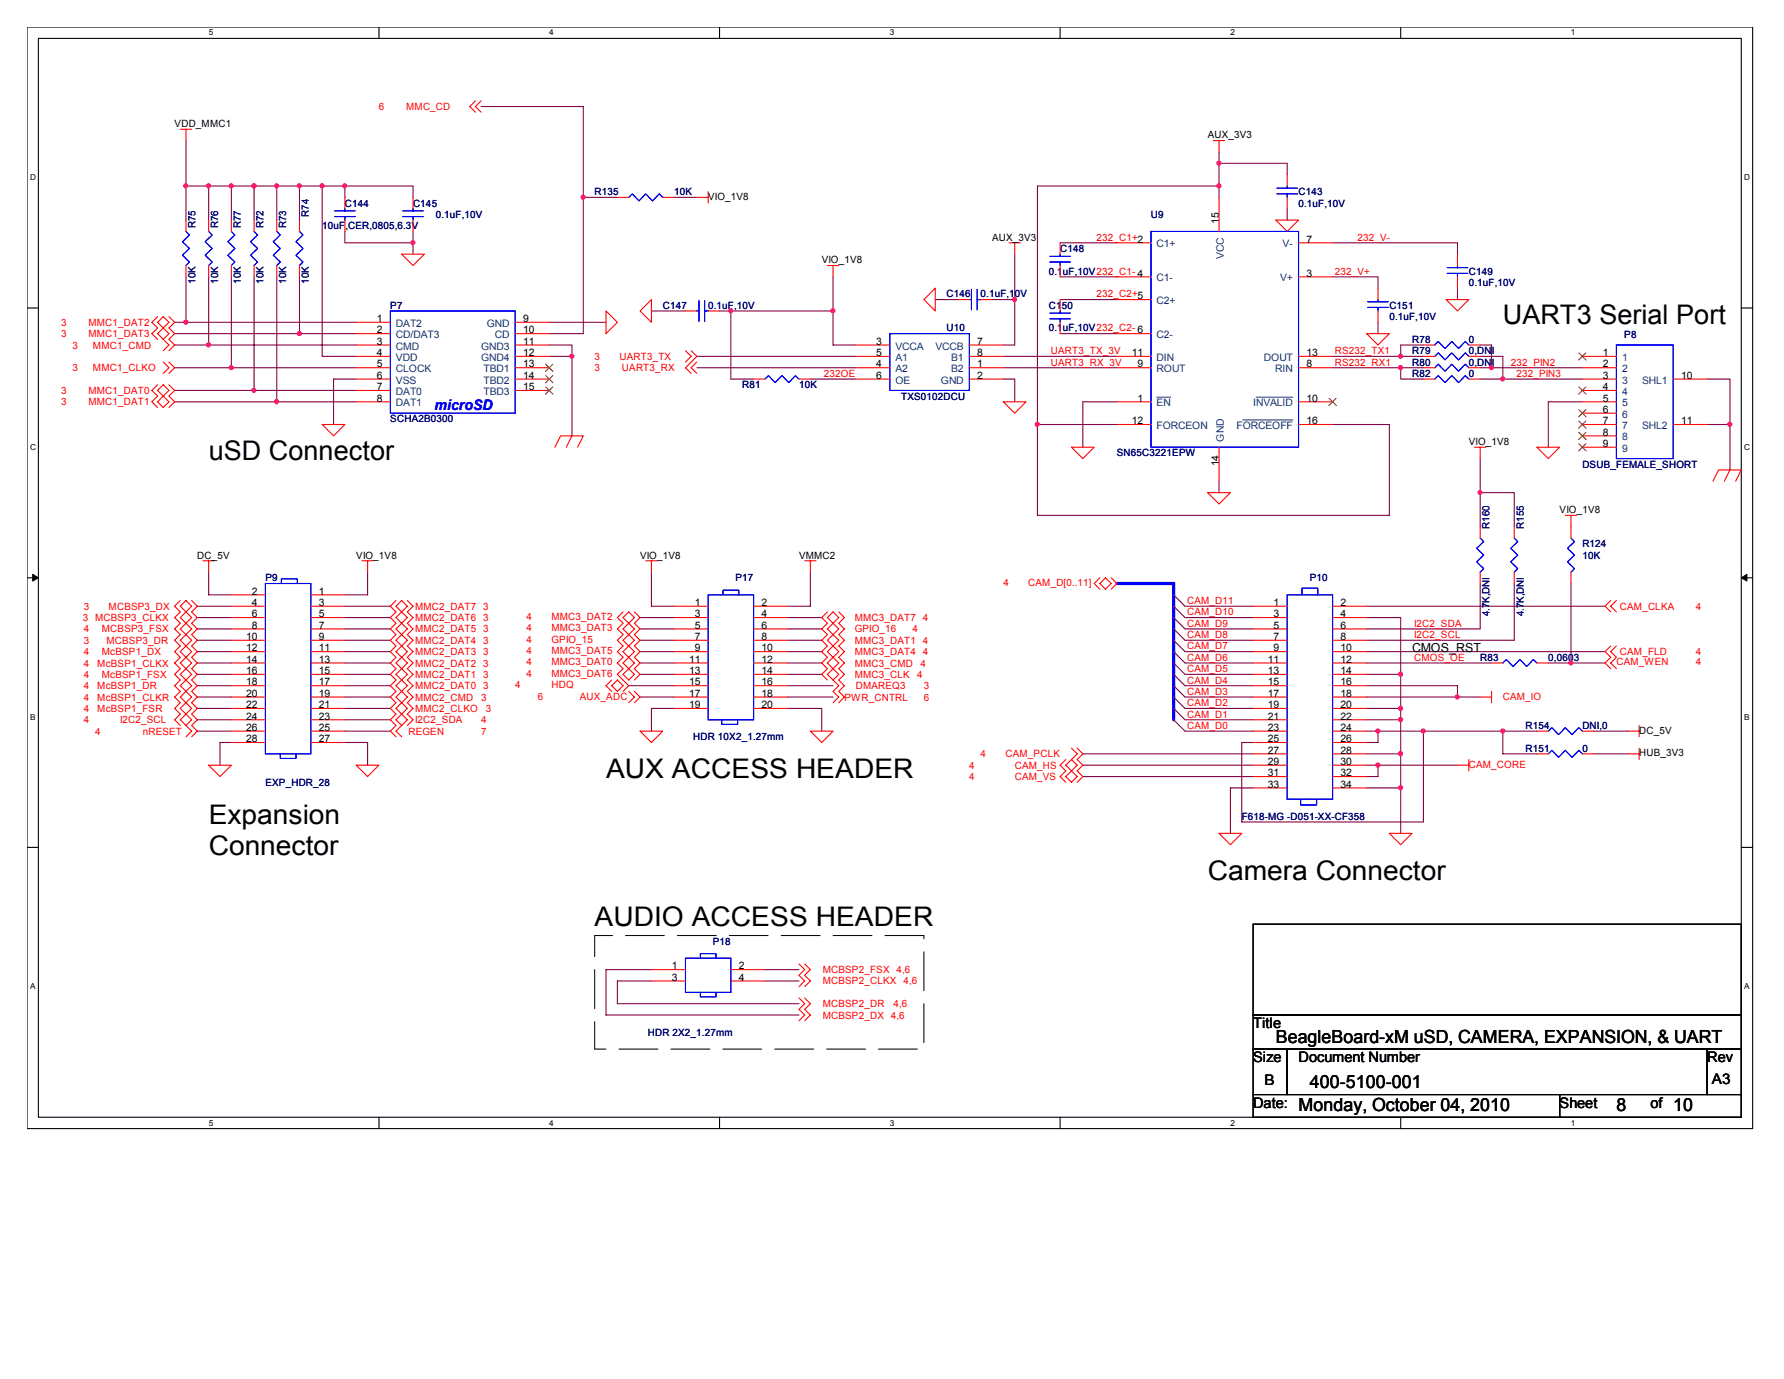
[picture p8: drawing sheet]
<svg xmlns="http://www.w3.org/2000/svg" width="279mm" height="216mm" viewBox="0 0 279 216" stroke-linecap="round" stroke-linejoin="round" font-family="sans-serif">
<path d="M4.2 4.2h270.3v172.5h-270.3zM6 6h266.7v168.9h-266.7z" fill="none" stroke="#000" stroke-width=".17"/>
<g fill="#fff">
<path d="M32.7 4.4h.7v1.4h-.7z"/>
<path d="M32.7 175.1h.7v1.4h-.7z"/>
</g>
<path d="M59.4 4.2v1.8M59.4 174.9v1.8" fill="none" stroke="#000" stroke-width=".17"/>
<g fill="#fff">
<path d="M86 4.4h.7v1.4h-.7z"/>
<path d="M86 175.1h.7v1.4h-.7z"/>
</g>
<path d="M112.7 4.2v1.8M112.7 174.9v1.8" fill="none" stroke="#000" stroke-width=".17"/>
<g fill="#fff">
<path d="M139.4 4.4h.6v1.4h-.6z"/>
<path d="M139.4 175.1h.6v1.4h-.6z"/>
</g>
<path d="M166 4.2v1.8M166 174.9v1.8" fill="none" stroke="#000" stroke-width=".17"/>
<g fill="#fff">
<path d="M192.7 4.4h.7v1.4h-.7z"/>
<path d="M192.7 175.1h.7v1.4h-.7z"/>
</g>
<path d="M219.4 4.2v1.8M219.4 174.9v1.8" fill="none" stroke="#000" stroke-width=".17"/>
<g fill="#fff">
<path d="M246 4.4h.7v1.4h-.7z"/>
<path d="M246 175.1h.7v1.4h-.7z"/>
<path d="M4.7 27.1h.9v1.4h-.9z"/>
<path d="M273.2 27.1h.9v1.4h-.9z"/>
<path d="M4.7 69.3h.9v1.4h-.9z"/>
<path d="M273.2 69.3h.9v1.4h-.9z"/>
</g>
<path d="M4.2 48.2h1.8M272.7 48.2h1.8" fill="none" stroke="#000" stroke-width=".17"/>
<g fill="#fff">
<path d="M4.7 111.5h.8v1.4h-.8z"/>
<path d="M273.2 111.5h.8v1.4h-.8z"/>
</g>
<path d="M4.2 90.5h1.8M272.7 90.5h1.8" fill="none" stroke="#000" stroke-width=".17"/>
<path d="M5.1 89.9l.9 .6-.9 .5zM272.7 90.5l.9-.6v1.1z" fill="#000" stroke="#000" stroke-width=".16"/>
<g fill="#fff">
<path d="M4.7 153.8h.8v1.4h-.8z"/>
<path d="M273.2 153.8h.8v1.4h-.8z"/>
</g>
<path d="M4.2 132.7h1.8M272.7 132.7h1.8M196.3 144.7h76.4v14.2h-76.4zM196.3 158.9h76.4v5.4h-76.4zM196.3 164.3h5.3v7.1h-5.3zM196.3 171.4h48v3.5h-48zM201.6 164.3h65.8v7.1h-65.8zM244.3 171.4h28.4v3.5h-28.4zM267.4 164.3h5.3v7.1h-5.3z" fill="none" stroke="#000" stroke-width=".17"/>
<g fill="none" stroke="#800040" stroke-width=".17">
<path d="M75.4 16.7h16v14.2h5.3M29.1 29.1h35.6v1.8M29.1 22v12.5M32.7 29.1v5.4M36.2 29.1v5.4M39.8 29.1v5.4M43.3 29.1v5.4M46.9 29.1v5.4M50.5 29.1v26.7h5.3M54 36.2v1.8h10.7M54 29.1v1.8M64.7 36.2v3.6"/>
<path d="M91.4 30.9v21.3h-5.4M105.6 30.9h3.5M158.9 39.8v14.2h-1.8M166 38h8.9M190.9 29.1h-28.4v51.6h55.1v-14.2h-8.9M190.9 25.6h10.7v1.7M190.9 23.8v7.1M201.6 32.7v1.8M208.7 38h19.6v1.8M27.3 54h28.5M27.3 50.5h28.5M27.3 57.6h28.5"/>
<path d="M27.3 52.2h28.5M29.1 43.3v7.2M32.7 43.3v10.7M36.2 43.3v14.3M39.8 43.3v17.8M43.3 43.3v19.6M46.9 43.3v8.9M55.8 59.4h-3.6v7.1M86 54h3.6v1.8M86 50.5h8.9M86 55.8h3.6M89.6 55.8v12.4"/>
<path d="M102 48.7h5.4M109.1 57.6h24.9M109.1 55.8h24.9M112.7 48.7h17.8M114.5 48.7v10.7h3.5M126.9 59.4h7.1M130.5 43.3v10.7h3.5M146.5 46.9h3.5M155.4 46.9h3.5M157.1 57.6h17.8M157.1 55.8h17.8M157.1 59.4h1.8v3.5"/>
<path d="M166 52.2h8.9M166 46.9h8.9M166 43.3h8.9M208.7 57.6h10.7v1.8h3.5M208.7 55.8h14.2M208.7 43.3h7.1v1.8M215.8 50.5v1.7M219.4 57.6h3.5M222.9 54h-3.5v1.8M228.3 45.1v1.8M231.8 54h1.8v3.6M231.8 57.6h16"/>
<path d="M231.8 55.8h3.6v3.6M231.8 59.4h16M267.4 59.4h3.5v7.1M27.3 61.1h28.5M27.3 62.9h28.5M162.5 66.5h12.4M174.9 62.9h-5.3v7.1M190.9 75.4v1.7M231.8 77.1h5.4v5.4M231.8 71.8v10.7M247.8 62.9h-5.3v7.1M267.4 66.5h3.5v7.1"/>
<path d="M30.9 96.7h5.3M30.9 94.9h5.3M30.9 98.5h5.3M32.7 89.6v3.5h3.5M54 96.7h7.1M54 94.9h7.1M54 98.5h7.1M57.6 89.6v3.5h-3.6M100.2 96.7h5.4M100.2 98.5h5.4M102 89.6v5.3h3.6M123.4 96.7h5.3"/>
<path d="M123.4 98.5h5.3M126.9 89.6v5.3h-3.5M183.8 93.1l1.8 1.8h10.7M183.8 94.9l1.8 1.8h10.7M183.8 96.7l1.8 1.8h10.7M183.8 98.5l1.8 1.7h10.7M214 96.7h5.4v33.8M214 94.9h37.4M231.8 91.4v7.1h-17.8M237.2 91.4v8.8h-23.2M246 91.4v12.4M30.9 110.9h5.3"/>
<path d="M30.9 112.7h5.3M30.9 100.2h5.3M30.9 102h5.3M30.9 103.8h5.3M30.9 105.6h5.3M30.9 107.4h5.3M30.9 114.5h5.3M30.9 109.1h5.3M36.2 116.2h-1.7v3.6M54 116.2h3.6v3.6M54 110.9h7.1M54 112.7h7.1"/>
<path d="M54 100.2h7.1M54 102h7.1M54 103.8h7.1M54 105.6h7.1M54 107.4h7.1M54 114.5h7.1M54 109.1h7.1M98.5 107.4h7.1M100.2 100.2h5.4M100.2 102h5.4M100.2 103.8h5.4M100.2 105.6h5.4"/>
<path d="M100.2 109.1h5.4M105.6 110.9h-3.6v3.6M123.4 110.9h5.3v3.6M123.4 100.2h5.3M123.4 102h5.3M123.4 103.8h5.3M123.4 105.6h5.3M123.4 107.4h7.1M123.4 109.1h7.1M169.6 118h26.7M169.6 119.8h26.7M183.8 100.2l1.8 1.8h10.7"/>
<path d="M183.8 102l1.8 1.8h10.7M183.8 103.8l1.8 1.8h10.7M183.8 105.6l1.8 1.8h10.7M183.8 107.4l1.8 1.7h10.7M183.8 109.1l1.8 1.8h10.7M183.8 110.9l1.8 1.8h10.7M183.8 112.7l1.8 1.8h10.7M214 107.4h14.3v1.7M214 110.9h5.4M214 112.7h5.4M214 102h37.4M214 103.8h19.6"/>
<path d="M214 105.6h5.4M214 114.5h26.7M214 109.1h17.8M214 118h5.4M214 119.8h14.3M215.8 114.5v1.7h-1.8M215.8 119.8v1.8h-1.8M222.9 114.5v14.2h-28.4v-12.5h1.8M235.4 114.5v3.5h5.3M242.5 103.8h8.9M249.6 114.5h5.3M249.6 118h5.3"/>
<path d="M169.6 121.6h26.7M196.3 123.4h-3.6v7.1M214 123.4h5.4M102 153.6h-5.3v3.5h28.4M102 151.8h-7.1v7.1h30.2M119.8 151.8h5.3M119.8 153.6h5.3"/>
</g>
<g fill="#f0f" stroke="#f0f" stroke-width=".17">
<circle cx="39.8" cy="61.1" r=".32"/>
<circle cx="43.3" cy="62.9" r=".32"/>
<circle cx="54" cy="29.1" r=".32"/>
<circle cx="50.4" cy="29.1" r=".32"/>
<circle cx="36.2" cy="57.5" r=".32"/>
<circle cx="32.7" cy="29.1" r=".32"/>
<circle cx="32.7" cy="54" r=".32"/>
<circle cx="29.1" cy="50.4" r=".32"/>
<circle cx="46.9" cy="52.2" r=".32"/>
<circle cx="190.9" cy="25.5" r=".32"/>
<circle cx="190.9" cy="29.1" r=".32"/>
<circle cx="39.8" cy="29.1" r=".32"/>
<circle cx="36.2" cy="29.1" r=".32"/>
<circle cx="46.9" cy="29.1" r=".32"/>
<circle cx="219.3" cy="57.5" r=".32"/>
<circle cx="130.4" cy="48.7" r=".32"/>
<circle cx="114.4" cy="48.7" r=".32"/>
<circle cx="158.9" cy="46.9" r=".32"/>
<circle cx="219.3" cy="55.8" r=".32"/>
<circle cx="162.5" cy="66.4" r=".32"/>
<circle cx="233.6" cy="57.5" r=".32"/>
<circle cx="235.3" cy="59.3" r=".32"/>
<circle cx="43.3" cy="29.1" r=".32"/>
<circle cx="29.1" cy="29.1" r=".32"/>
<circle cx="219.3" cy="110.9" r=".32"/>
<circle cx="219.3" cy="105.6" r=".32"/>
<circle cx="219.3" cy="123.3" r=".32"/>
<circle cx="219.3" cy="118" r=".32"/>
<circle cx="219.3" cy="112.7" r=".32"/>
<circle cx="222.9" cy="114.4" r=".32"/>
<circle cx="215.8" cy="114.4" r=".32"/>
<circle cx="215.8" cy="119.8" r=".32"/>
<circle cx="64.7" cy="38" r=".32"/>
<circle cx="270.9" cy="66.4" r=".32"/>
<circle cx="91.3" cy="30.9" r=".32"/>
<circle cx="89.6" cy="55.8" r=".32"/>
<circle cx="246" cy="103.8" r=".32"/>
<circle cx="228.2" cy="109.1" r=".32"/>
<circle cx="235.3" cy="114.4" r=".32"/>
<circle cx="231.8" cy="77.1" r=".32"/>
</g>
<path d="M174.9 91.4h8.9v21.3" fill="none" stroke="#00f" stroke-width=".51"/>
<g fill="none" stroke="#f00" stroke-width=".17">
<path d="M74.5 15.8l-.9 .9 .9 .9M75.4 15.8l-.9 .9 .9 .9M28.2 20.2h1.8M29.1 20.2v1.8M29.1 34.5v1.7M32.7 34.5v1.7M36.2 34.5v1.7M39.8 34.5v1.7M43.3 34.5v1.7M46.9 34.5v1.7M54 30.9v1.8M54 34.5v1.7"/>
<path d="M62.9 39.8h3.6l-1.8 1.8zM64.7 30.9v1.8M64.7 34.5v1.7M96.7 30.9h1.8M103.8 30.9h1.8M109.1 30.9h1.8M110.9 30v1.8M158 38h1.8M158.9 38v1.8M166 38v1.8M174.9 38h5.4M190 22h1.8"/>
<path d="M190.9 22v1.8M190.9 30.9v5.3M199.8 34.5h3.6l-1.8 1.7zM201.6 27.3v1.8M201.6 30.9v1.8M203.4 38h5.3M228.3 39.8v1.8M24.7 49.6l-.9 .9 .9 .8-.9 .9 .9 .9M25.6 56.7l.9 .9-.9 .9M25.6 53.1l.9 .9-.9 .9M25.6 49.6l.9 .9-.9 .8-.9-.8zM25.6 51.3l-.9 .9 .9 .9"/>
<path d="M25.6 51.3l.9 .9-.9 .9M26.5 56.7l.8 .9-.8 .9M26.5 49.6l.8 .9-.8 .8 .8 .9-.8 .9 .8 .9-.8 .9M29.1 41.6v1.7M32.7 41.6v1.7M36.2 41.6v1.7M39.8 41.6v1.7M43.3 41.6v1.7M46.9 41.6v1.7M55.8 59.4h5.3M55.8 55.8h5.3M55.8 54h5.3"/>
<path d="M55.8 57.6h5.3M55.8 52.2h5.3M55.8 50.5h5.3M80.7 59.4h5.3M80.7 55.8h5.3M80.7 54h5.3M80.7 57.6h5.3M80.7 52.2h5.3M80.7 50.5h5.3M94.9 48.7l1.8 1.8-1.8 1.7zM100.2 48.7l1.8-1.8v3.6zM107.4 54.9l.8 .9-.8 .9"/>
<path d="M107.4 48.7h1.7M108.2 54.9l.9 .9-1.7 1.8 .8 .9M109.1 56.7l-.9 .9 .9 .9M110.9 48.7h1.8M118 59.4h1.8M125.1 59.4h1.8M129.6 41.6h1.8M130.5 41.6v1.7M134 59.4h5.4M134 55.8h5.4M134 54h5.4M134 57.6h5.4"/>
<path d="M144.7 46.9l1.8-1.8v3.6zM150 46.9h1.8M151.8 59.4h5.3M151.8 55.8h5.3M151.8 54h5.3M151.8 57.6h5.3M153.6 46.9h1.8M166 41.6v1.7M166 46.9v1.8M166 50.5v1.7M174.9 55.8h5.4M174.9 57.6h5.4"/>
<path d="M174.9 43.3h5.4M174.9 46.9h5.4M174.9 52.2h5.4M203.4 55.8h5.3M203.4 57.6h5.3M203.4 43.3h5.3M214 52.2h3.6l-1.8 1.8zM215.8 45.1v1.8M215.8 48.7v1.8M222.9 59.4h1.8M222.9 55.8h1.8M222.9 54h1.8"/>
<path d="M222.9 57.6h1.8M226.5 46.9h3.5l-1.7 1.8zM228.3 43.3v1.8M230 59.4h1.8M230 55.8h1.8M230 54h1.8M230 57.6h1.8M247.8 59.4h5.4M247.8 55.8h5.4M247.8 57.6h5.4M262 59.4h5.4M24.7 60.2l-.9 .9 .9 .9-.9 .9 .9 .9"/>
<path d="M25.6 60.2l.9 .9-.9 .9-.9-.9zM25.6 62l.9 .9-.9 .9-.9-.9zM26.5 60.2l.8 .9-.8 .9 .8 .9-.8 .9M50.5 66.5h3.5l-1.8 1.7zM55.8 62.9h5.3M55.8 61.1h5.3M80.7 61.1h5.3M86.9 70l.9-1.8h3.6l-.9 1.8M89.6 68.2l-.9 1.8M157.1 62.9h3.6l-1.8 1.8zM167.8 70h3.6l-1.8 1.8zM174.9 62.9h5.4"/>
<path d="M174.9 66.5h5.4M189.1 77.1h3.6l-1.8 1.8zM190.9 70v5.4M203.4 62.9h5.3M203.4 66.5h5.3M230.9 70h1.8M231.8 70v1.8M240.7 70h3.6l-1.8 1.8zM247.8 70h5.4M247.8 62.9h5.4M247.8 66.5h5.4M247.8 61.1h5.4"/>
<path d="M247.8 64.7h5.4M247.8 68.2h5.4M262 66.5h5.4M268.3 75.4l.9-1.8h3.5l-.9 1.8M270.9 73.6l-.9 1.8M28.2 94l-.9 .9 .9 .9-.9 .9 .9 .9-.9 .9 .9 .9-.9 .8 .9 .9-.9 .9 .9 .9-.9 .9 .9 .9-.9 .9 .9 .9-.9 .9 .9 .8-.9 .9 .9 .9-.9 .9 .9 .9-.9 .9 .9 .9M28.2 94.9l.9-.9 .9 .9-.9 .9zM29.1 97.6l.9 .9-.9 .9M29.1 97.6l-.9 .9 .9 .9M29.1 99.4l.9 .8-.9 .9M29.1 99.4l-.9 .8 .9 .9M29.1 95.8l.9 .9-.9 .9"/>
<path d="M29.1 95.8l-.9 .9 .9 .9M30 94l.9 .9-.9 .9 .9 .9-.9 .9 .9 .9-.9 .9 .9 .8-.9 .9 .9 .9-.9 .9 .9 .9-.9 .9 .9 .9-.9 .9 .9 .9-.9 .8 .9 .9-.9 .9 .9 .9-.9 .9 .9 .9-.9 .9 .9 .9-.9 .9M31.8 87.8h1.8M32.7 87.8v1.8M36.2 94.9h5.4M36.2 96.7h5.4M36.2 98.5h5.4M36.2 93.1h5.4M48.7 94.9h5.3M48.7 96.7h5.3M48.7 98.5h5.3M48.7 93.1h5.3"/>
<path d="M56.7 87.8h1.8M57.6 87.8v1.8M62 94l-.9 .9 .9 .9-.9 .9 .9 .9-.9 .9 .9 .9-.9 .8 .9 .9-.9 .9 .9 .9-.9 .9 .9 .9-.9 .9 .9 .9-.9 .9 .9 .8-.9 .9 .9 .9-.9 .9 .9 .9-.9 .9 .9 .9-.9 .9 .9 .9M62 94.9l.9-.9 .9 .9-.9 .9zM62.9 95.8l-.9 .9 .9 .9M62.9 95.8l.9 .9-.9 .9M62.9 97.6l-.9 .9 .9 .9M62.9 97.6l.9 .9-.9 .9M62.9 99.4l-.9 .8 .9 .9M62.9 99.4l.9 .8-.9 .9M63.8 94l.9 .9-.9 .9 .9 .9-.9 .9 .9 .9-.9 .9 .9 .8-.9 .9 .9 .9-.9 .9 .9 .9-.9 .9 .9 .9-.9 .9 .9 .9-.9 .8 .9 .9-.9 .9 .9 .9-.9 .9 .9 .9-.9 .9M97.6 95.8l-.9 .9 .9 .9-.9 .9 .9 .9-.9 .8 .9 .9-.9 .9 .9 .9-.9 .9 .9 .9-.9 .9 1.8 1.8-.9 .8"/>
<path d="M98.5 95.8l.9 .9-.9 .9-.9-.9zM98.5 97.6l.9 .9-.9 .9M98.5 97.6l-.9 .9 .9 .9M98.5 99.4l.9 .8-.9 .9M98.5 99.4l-.9 .8 .9 .9M99.4 95.8l.8 .9-.8 .9 .8 .9-.8 .9 .8 .8-.8 .9 .8 .9-.8 .9 .8 .9-.8 .9 .8 .9-.8 .9M101.1 87.8h1.8M102 87.8v1.8M105.6 94.9h5.3M105.6 96.7h5.3M105.6 98.5h5.3M118 94.9h5.4"/>
<path d="M118 96.7h5.4M118 98.5h5.4M126 87.8h1.8M126.9 87.8v1.8M129.6 95.8l-.9 .9 .9 .9-.9 .9 .9 .9-.9 .8 .9 .9-.9 .9 .9 .9-.9 .9 .9 .9-.9 .9 .9 .9M130.5 95.8l.9 .9-.9 .9-.9-.9zM130.5 97.6l-.9 .9 .9 .9M130.5 97.6l.9 .9-.9 .9M130.5 99.4l-.9 .8 .9 .9M130.5 99.4l.9 .8-.9 .9M131.4 95.8l.8 .9-.8 .9 .8 .9-.8 .9 .8 .8-.8 .9 .8 .9-.8 .9 .8 .9-.8 .9 .8 .9-.8 .9 .8 .9-.8 .8 .8 .9-.8 .9M172.3 91.4l.8-.9 .9 .9-.9 .8z"/>
<path d="M172.3 90.5l-.9 .9 .9 .8M174 90.5l.9 .9-.9 .8M196.3 94.9h5.3M196.3 96.7h5.3M196.3 98.5h5.3M208.7 94.9h5.3M208.7 96.7h5.3M208.7 98.5h5.3M231.8 82.5v1.7M231.8 89.6v1.8M237.2 82.5v1.7M237.2 89.6v1.8"/>
<path d="M245.2 80.7h1.7M246 80.7v3.5M246 89.6v1.8M252.3 94l-.9 .9 .9 .9M253.2 94l-.9 .9 .9 .9M29.1 110l.9 .9-.9 .9M29.1 110l-.9 .9 .9 .9M29.1 113.6l.9 .9-.9 .9M29.1 102.9l.9 .9-.9 .9M29.1 102.9l-.9 .9 .9 .9M29.1 101.1l.9 .9-.9 .9M29.1 101.1l-.9 .9 .9 .9"/>
<path d="M29.1 104.7l.9 .9-.9 .9M29.1 104.7l-.9 .9 .9 .9M29.1 108.2l.9 .9-.9 .9M29.1 108.2l-.9 .9 .9 .9M29.1 106.5l.9 .9-.9 .8M29.1 106.5l-.9 .9 .9 .8M29.1 111.8l.9 .9-.9 .9M29.1 111.8l-.9 .9 .9 .9M32.7 119.8h3.5l-1.7 1.8zM36.2 109.1h5.4M36.2 114.5h5.4M36.2 100.2h5.4"/>
<path d="M36.2 102h5.4M36.2 103.8h5.4M36.2 105.6h5.4M36.2 107.4h5.4M36.2 110.9h5.4M36.2 112.7h5.4M36.2 116.2h5.4M48.7 109.1h5.3M48.7 114.5h5.3M48.7 100.2h5.3M48.7 102h5.3M48.7 103.8h5.3"/>
<path d="M48.7 105.6h5.3M48.7 107.4h5.3M48.7 110.9h5.3M48.7 112.7h5.3M48.7 116.2h5.3M55.8 119.8h3.6l-1.8 1.8zM62.9 108.2l-.9 .9 .9 .9M62.9 108.2l.9 .9-.9 .9M62.9 106.5l-.9 .9 .9 .8M62.9 106.5l.9 .9-.9 .8M62.9 110l-.9 .9 .9 .9M62.9 110l.9 .9-.9 .9"/>
<path d="M62.9 104.7l-.9 .9 .9 .9M62.9 104.7l.9 .9-.9 .9M62.9 102.9l-.9 .9 .9 .9M62.9 102.9l.9 .9-.9 .9M62.9 101.1l-.9 .9 .9 .9M62.9 101.1l.9 .9-.9 .9M62.9 111.8l-.9 .9 .9 .9M62.9 111.8l.9 .9-.9 .9M62.9 113.6l-.9 .9 .9 .9M95.8 107.4l.9-.9 .9 .9-.9 .8zM95.8 106.5l-.9 .9 .9 .8M97.6 105.6l.9-.9 .9 .9-.9 .9z"/>
<path d="M98.5 101.1l.9 .9-.9 .9M98.5 101.1l-.9 .9 .9 .9M98.5 102.9l.9 .9-.9 .9M98.5 102.9l-.9 .9 .9 .9M98.5 108.2l.9 .9-.9 .9M99.4 108.2l.8 .9-.8 .9M100.2 114.5h3.6l-1.8 1.7zM105.6 109.1h5.3M105.6 100.2h5.3M105.6 102h5.3M105.6 103.8h5.3M105.6 105.6h5.3"/>
<path d="M105.6 107.4h5.3M105.6 110.9h5.3M118 109.1h5.4M118 100.2h5.4M118 102h5.4M118 103.8h5.4M118 105.6h5.4M118 107.4h5.4M118 110.9h5.4M126.9 114.5h3.6l-1.8 1.7zM130.5 101.1l-.9 .9 .9 .9M130.5 101.1l.9 .9-.9 .9"/>
<path d="M130.5 102.9l-.9 .9 .9 .9M130.5 102.9l.9 .9-.9 .9M130.5 104.7l-.9 .9 .9 .9M130.5 104.7l.9 .9-.9 .9M130.5 106.5l.9 .9-.9 .8 .9 .9-.9 .9M166.9 118.9l-.9 .9 .9 .9-.9 .9 .9 .9M167.8 117.1l.9 .9-.9 .9M167.8 118.9l-.9 .9 .9 .9M167.8 118.9l.9 .9-.9 .9M168.7 117.1l.9 .9-.9 .9 .9 .9-.9 .9 .9 .9-.9 .9M196.3 109.1h5.3M196.3 119.8h5.3"/>
<path d="M196.3 114.5h5.3M196.3 118h5.3M196.3 100.2h5.3M196.3 102h5.3M196.3 103.8h5.3M196.3 105.6h5.3M196.3 107.4h5.3M196.3 110.9h5.3M196.3 112.7h5.3M196.3 116.2h5.3M208.7 109.1h5.3M208.7 119.8h5.3"/>
<path d="M208.7 114.5h5.3M208.7 118h5.3M208.7 100.2h5.3M208.7 102h5.3M208.7 103.8h5.3M208.7 105.6h5.3M208.7 107.4h5.3M208.7 110.9h5.3M208.7 112.7h5.3M208.7 116.2h5.3M228.3 119.8h1.7M230 118.9v1.8"/>
<path d="M231.8 109.1h1.8M233.6 108.2v1.8M233.6 103.8h1.8M240.7 114.5h1.8M240.7 118h1.8M240.7 103.8h1.8M247.8 114.5h1.8M247.8 118h1.8M252.3 101.1l-.9 .9 .9 .9-.9 .9 .9 .9M253.2 101.1l-.9 .9 .9 .9-.9 .9 .9 .9M254.9 114.5h1.8M254.9 118h1.8"/>
<path d="M256.7 113.6v1.8M256.7 117.1v1.8M167.8 120.7l.9 .9-.9 .9-.9-.9zM190.9 130.5h3.6l-1.8 1.7zM196.3 121.6h5.3M196.3 123.4h5.3M208.7 121.6h5.3M208.7 123.4h5.3M217.6 130.5h3.5l-1.7 1.7zM102 151.8h5.4M102 153.6h5.4M114.5 151.8h5.3"/>
<path d="M114.5 153.6h5.3M125.1 150.9l.9 .9-.9 .9 .9 .9-.9 .9M125.1 156.3l.9 .8-.9 .9 .9 .9-.9 .9M126 150.9l.9 .9-.9 .9 .9 .9-.9 .9M126 156.3l.9 .8-.9 .9 .9 .9-.9 .9"/>
</g>
<path d="M93.1 146.5h51.6v17.8h-51.6z" fill="none" stroke="#000" stroke-width=".16" stroke-dasharray="6.1 2"/>
<g fill="none" stroke="#00f" stroke-width=".17">
<path d="M29.1 36.2l.6 .6-1.1 1 1.1 1.1-1.1 1.1 1.1 1-.6 .6M32.7 36.2l.5 .6-1.1 1 1.1 1.1-1.1 1.1 1.1 1-.5 .6M36.2 36.2l.6 .6-1.1 1 1.1 1.1-1.1 1.1 1.1 1-.6 .6M39.8 36.2l.5 .6-1.1 1 1.1 1.1-1.1 1.1 1.1 1-.5 .6M43.3 36.2l.6 .6-1.1 1 1.1 1.1-1.1 1.1 1.1 1-.6 .6M46.9 36.2l.6 .6-1.1 1 1.1 1.1-1.1 1.1 1.1 1-.6 .6M52.4 33.9h3.2M52.4 33h3.2M54 32.7v.3M54 33.9v.6M63.1 33.9h3.2M63.1 33h3.2"/>
<path d="M64.7 32.7v.3M64.7 33.9v.6M98.5 30.9l.5-.5 1.1 1.1 1-1.1 1.1 1.1 1.1-1.1 .5 .5M166 39.8v.3M180.3 36.2h23.1v33.8h-23.1zM200 30.4h3.2M200 29.5h3.2M201.6 29.1v.4M201.6 30.4v.5M61.1 48.7h19.6v16h-19.6zM109.1 48.7h.4M109.5 47.1v3.2"/>
<path d="M110.4 48.7h.5M110.4 47.1v3.2M119.8 59.4l.6-.6 1 1.1 1.1-1.1 1 1.1 1.1-1.1 .5 .6M139.4 52.2h12.4v8.9h-12.4zM151.8 46.9h.3M152.1 45.3v3.2M153 46.9h.6M153 45.3v3.2M164.4 41h3.2M164.4 40.1h3.2M164.4 49.9h3.2M164.4 49h3.2"/>
<path d="M166 41v.6M166 48.7v.3M166 49.9v.6M214.2 48.1h3.2M214.2 47.2h3.2M215.8 46.9v.3M215.8 48.1v.6M224.7 59.4l.6-.6 1 1.1 1.1-1.1 1 1.1 1.1-1.1 .5 .6M224.7 57.6l.6-.6 1 1.1 1.1-1.1 1 1.1 1.1-1.1 .5 .6M224.7 55.8l.6-.6 1 1.1 1.1-1.1 1 1.1 1.1-1.1 .5 .6M224.7 54l.6-.5 1 1.1 1.1-1.1 1 1.1 1.1-1.1 .5 .5M226.7 42.8h3.2"/>
<path d="M226.7 41.9h3.2M228.3 41.6v.3M228.3 42.8v.5M253.2 54h8.8v17.8h-8.8zM41.6 91.4h7.1v26.6h-7.1zM44.1 91.4v-.8h2.5v.8M110.9 93.1h7.1v19.6h-7.1zM113.2 93.1v-.7h2.5v.7M201.6 93.1h7.1v32h-7.1zM203.9 93.1v-1h2.5v1M231.8 84.2l.6 .6-1.1 1.1 1.1 1-1.1 1.1 1.1 1-.6 .6M237.2 84.2l.5 .6-1.1 1.1 1.1 1-1.1 1.1 1.1 1-.5 .6"/>
<path d="M246 84.2l.6 .6-1.1 1.1 1.1 1-1.1 1.1 1.1 1-.6 .6M43.9 118v.7h2.5v-.7M113 112.7v.7h2.5v-.7M235.4 103.8l.5-.5 1.1 1.1 1-1.1 1.1 1.1 1.1-1.1 .5 .5M242.5 114.5l.5-.6 1.1 1.1 1.1-1.1 1 1.1 1.1-1.1 .5 .6M242.5 118l.5-.5 1.1 1.1 1.1-1.1 1 1.1 1.1-1.1 .5 .5M203.7 125.1v.9h2.5v-.9M107.4 150h7.1v5.4h-7.1zM109.7 150v-.7h2.4v.7M109.7 155.4v.7h2.4v-.7"/>
</g>
<path d="M181.1 62.2h2.2M194.6 65.7h7.9M196.7 62.2h5.8" fill="none" stroke="#004080" stroke-width=".16"/>
<g fill="none" stroke="#804000" stroke-width=".16">
<path d="M85.5 57l1.1 1.2M85.5 58.8l1.1 1.1M86.6 57l-1.2 1.2M86.6 58.8l-1.2 1.1M247.3 55.2l1.1 1.2M248.4 55.2l-1.2 1.2M85.5 60.6l1.1 1.1M86.6 60.6l-1.2 1.1M208.2 62.4l1.1 1.1M209.3 62.4l-1.2 1.1M247.3 60.6l1.1 1.1M247.3 64.1l1.1 1.2"/>
<path d="M247.3 65.9l1.1 1.2M247.3 67.7l1.1 1.1M247.3 69.5l1.1 1.1M248.4 60.6l-1.2 1.1M248.4 64.1l-1.2 1.2M248.4 65.9l-1.2 1.2M248.4 67.7l-1.2 1.1M248.4 69.5l-1.2 1.1"/>
</g>
<g font-size="4.2">
<text x="235.4" y="50.7">UART3 Serial Port</text>
<text x="32.7" y="72.1">uSD Connector</text>
<text x="94.9" y="121.8">AUX ACCESS HEADER</text>
<text x="32.7" y="128.9">Expansion</text>
<text x="32.7" y="133.8">Connector</text>
<text x="189.1" y="137.8">Camera Connector</text>
<text x="93.1" y="144.9">AUDIO ACCESS HEADER</text>
</g>
<g font-size="2.8">
<text x="199.8" y="163.2">BeagleBoard-xM uSD, CAMERA, EXPANSION, &amp; UART</text>
<text x="203.4" y="173.9">Monday, October 04, 2010</text>
<text x="205.1" y="170.3">400-5100-001</text>
<text x="253.2" y="173.9">8</text>
<text x="262" y="173.9">10</text>
</g>
<text font-size="2.3" fill="#00f" x="68.1" y="64.3">microSD</text>
<g font-size="2.3">
<text x="196.3" y="161">Title</text>
<text x="196.3" y="166.3">Size</text>
<text x="203.4" y="166.3">Document Number</text>
<text x="267.4" y="166.3">Rev</text>
<text x="196.3" y="173.4">Date:</text>
<text x="198" y="169.9">B</text>
<text x="244.3" y="173.4">Sheet</text>
<text x="258.5" y="173.4">of</text>
<text x="268.1" y="169.7">A3</text>
</g>
<text font-size="1.9" x="221.1" y="102">CMOS_RST</text>
<g font-size="1.6" fill="#f00">
<text x="59.4" y="17.2">6</text>
<text x="63.6" y="17.2">MMC_CD</text>
<text x="171.7" y="37.7">232_C1+2</text>
<text x="212.6" y="37.7">232_V-</text>
<text x="171.7" y="46.6">232_C2+5</text>
<text x="209" y="43">232_V+</text>
<text x="9.6" y="51">3</text>
<text x="9.6" y="52.8">3</text>
<text x="13.8" y="51">MMC1_DAT2</text>
<text x="13.8" y="52.8">MMC1_DAT3</text>
<text x="11.3" y="58.1">3</text>
<text x="11.3" y="54.6">3</text>
<text x="14.6" y="58.1">MMC1_CLKO</text>
<text x="14.6" y="54.6">MMC1_CMD</text>
<text x="93.1" y="58.1">3</text>
<text x="93.1" y="56.3">3</text>
<text x="97" y="56.3">UART3_TX</text>
<text x="97.4" y="58.1">UART3_RX</text>
<text x="129" y="59">232OE</text>
<text x="164.6" y="55.5">UART3_TX_3V</text>
<text x="164.6" y="57.2">UART3_RX_3V</text>
<text x="209" y="57.2">RS232_RX1</text>
<text x="209" y="55.5">RS232_TX1</text>
<text x="236.6" y="57.2">232_PIN2</text>
<text x="237.5" y="59">232_PIN3</text>
<text x="9.6" y="61.7">3</text>
<text x="9.6" y="63.5">3</text>
<text x="13.8" y="61.7">MMC1_DAT0</text>
<text x="13.8" y="63.5">MMC1_DAT1</text>
<text x="13.1" y="95.5">3</text>
<text x="17" y="95.5">MCBSP3_DX</text>
<text x="65" y="95.5">MMC2_DAT7 3</text>
<text x="157.1" y="91.7">4</text>
<text x="161" y="91.7">CAM_D[0..11]</text>
<text x="185.9" y="94.6">CAM_D11</text>
<text x="253.7" y="95.5">CAM_CLKA</text>
<text x="265.6" y="95.5">4</text>
<text x="13" y="97.2">3 MCBSP3_CLKX</text>
<text x="13.1" y="99">4</text>
<text x="13.1" y="100.8">3</text>
<text x="16" y="99">MCBSP3_FSX</text>
<text x="16.7" y="100.8">MCBSP3_DR</text>
<text x="65" y="97.2">MMC2_DAT6 3</text>
<text x="65" y="99">MMC2_DAT5 3</text>
<text x="65" y="100.8">MMC2_DAT4 3</text>
<text x="82.5" y="97.1">4</text>
<text x="82.5" y="98.8">4</text>
<text x="82.5" y="100.6">4</text>
<text x="86.4" y="97.1">MMC3_DAT2</text>
<text x="86.4" y="98.8">MMC3_DAT3</text>
<text x="86.4" y="100.6">GPIO_15</text>
<text x="133.9" y="97.2">MMC3_DAT7 4</text>
<text x="133.9" y="99">GPIO_16</text>
<text x="133.9" y="100.8">MMC3_DAT1 4</text>
<text x="142.9" y="99">4</text>
<text x="185.9" y="99.9">CAM_D8</text>
<text x="185.9" y="96.4">CAM_D10</text>
<text x="185.9" y="101.7">CAM_D7</text>
<text x="185.9" y="98.1">CAM_D9</text>
<text x="221.5" y="98.1">I2C2_SDA</text>
<text x="221.5" y="99.9">I2C2_SCL</text>
<text x="13.1" y="104.4">4</text>
<text x="13.1" y="107.9">4</text>
<text x="13.1" y="102.6">4</text>
<text x="13.1" y="106.1">4</text>
<text x="15.2" y="104.4">McBSP1_CLKX</text>
<text x="15.2" y="107.9">McBSP1_DR</text>
<text x="16" y="102.6">McBSP1_DX</text>
<text x="16" y="106.1">McBSP1_FSX</text>
<text x="65" y="107.9">MMC2_DAT0 3</text>
<text x="65" y="106.1">MMC2_DAT1 3</text>
<text x="65" y="104.4">MMC2_DAT2 3</text>
<text x="65" y="102.6">MMC2_DAT3 3</text>
<text x="80.7" y="107.7">4</text>
<text x="82.5" y="102.4">4</text>
<text x="82.5" y="104.2">4</text>
<text x="82.5" y="106">4</text>
<text x="86.4" y="102.4">MMC3_DAT5</text>
<text x="86.4" y="104.2">MMC3_DAT0</text>
<text x="86.4" y="106">MMC3_DAT6</text>
<text x="86.4" y="107.7">HDQ</text>
<text x="133.9" y="102.6">MMC3_DAT4 4</text>
<text x="133.9" y="104.4">MMC3_CMD</text>
<text x="133.9" y="106.1">MMC3_CLK</text>
<text x="134" y="107.9">DMAREQ3</text>
<text x="143.6" y="106.1">4</text>
<text x="144.1" y="104.4">4</text>
<text x="144.7" y="107.9">3</text>
<text x="185.9" y="107">CAM_D4</text>
<text x="185.9" y="103.5">CAM_D6</text>
<text x="185.9" y="105.2">CAM_D5</text>
<text x="221.5" y="103.5">CMOS_OE</text>
<text x="253.2" y="104.2">CAM_WEN</text>
<text x="253.7" y="102.6">CAM_FLD</text>
<text x="265.6" y="102.6">4</text>
<text x="265.6" y="104.2">4</text>
<text x="13.1" y="111.5">4</text>
<text x="13.1" y="109.7">4</text>
<text x="13.1" y="113.2">4</text>
<text x="15.2" y="111.5">McBSP1_FSR</text>
<text x="15.2" y="109.7">McBSP1_CLKR</text>
<text x="18.8" y="113.2">I2C2_SCL</text>
<text x="65" y="109.7">MMC2_CMD</text>
<text x="65" y="111.5">MMC2_CLKO</text>
<text x="65" y="113.2">I2C2_SDA</text>
<text x="75.4" y="109.7">3</text>
<text x="75.4" y="113.2">4</text>
<text x="76.1" y="111.5">3</text>
<text x="84.2" y="109.5">6</text>
<text x="90.8" y="109.5">AUX_ADC</text>
<text x="132.2" y="109.7">PWR_CNTRL</text>
<text x="144.7" y="109.7">6</text>
<text x="185.9" y="110.6">CAM_D2</text>
<text x="185.9" y="108.8">CAM_D3</text>
<text x="185.9" y="112.4">CAM_D1</text>
<text x="235.4" y="109.5">CAM_IO</text>
<text x="14.9" y="115">4</text>
<text x="22.4" y="115">nRESET</text>
<text x="64" y="115">REGEN</text>
<text x="75.4" y="115">7</text>
<text x="153.6" y="118.6">4</text>
<text x="157.5" y="118.6">CAM_PCLK</text>
<text x="185.9" y="114.1">CAM_D0</text>
<text x="151.8" y="122.1">4</text>
<text x="151.8" y="120.4">4</text>
<text x="158.9" y="122.1">CAM_VS</text>
<text x="158.9" y="120.4">CAM_HS</text>
<text x="230" y="120.2">CAM_CORE</text>
<text x="128.9" y="154.1">MCBSP2_CLKX 4,6</text>
<text x="128.9" y="152.4">MCBSP2_FSX 4,6</text>
<text x="128.9" y="157.7">MCBSP2_DR</text>
<text x="128.9" y="159.5">MCBSP2_DX 4,6</text>
<text x="139.9" y="157.7">4,6</text>
</g>
<g font-size="1.6">
<text x="27.3" y="19.9">VDD_MMC1</text>
<text x="189.1" y="21.7">AUX_3V3</text>
<text x="110.9" y="31.3">VIO_1V8</text>
<text x="190.9" y="35" transform="rotate(-90 190.9 35)">15</text>
<text x="128.7" y="41.2">VIO_1V8</text>
<text x="155.4" y="37.7">AUX_3V3</text>
<text x="204.6" y="38">7</text>
<text x="204.6" y="43.3">3</text>
<text x="59" y="50.4">1</text>
<text x="59" y="52.2">2</text>
<text x="59" y="54">3</text>
<text x="81.9" y="50.4">9</text>
<text x="81.9" y="54">11</text>
<text x="81.9" y="52.2">10</text>
<text x="137.2" y="54">3</text>
<text x="153" y="54">7</text>
<text x="59" y="55.8">4</text>
<text x="59" y="57.5">5</text>
<text x="59" y="59.3">6</text>
<text x="81.9" y="57.5">13</text>
<text x="81.9" y="59.3">14</text>
<text x="81.9" y="55.8">12</text>
<text x="137.2" y="55.8">5</text>
<text x="137.2" y="59.3">6</text>
<text x="137.2" y="57.5">4</text>
<text x="153" y="59.3">2</text>
<text x="153" y="55.8">8</text>
<text x="153" y="57.5">1</text>
<text x="177.2" y="55.8">11</text>
<text x="178.1" y="57.5">9</text>
<text x="204.6" y="57.5">8</text>
<text x="204.6" y="55.8">13</text>
<text x="251" y="55.8">1</text>
<text x="251" y="57.5">2</text>
<text x="251" y="59.3">3</text>
<text x="263.3" y="59.3">10</text>
<text x="59" y="61.1">7</text>
<text x="59" y="62.9">8</text>
<text x="81.9" y="61.1">15</text>
<text x="178.1" y="62.9">1</text>
<text x="204.6" y="62.9">10</text>
<text x="251" y="61.1">4</text>
<text x="251" y="62.9">5</text>
<text x="251" y="64.6">6</text>
<text x="177.2" y="66.4">12</text>
<text x="204.6" y="66.4">16</text>
<text x="230" y="69.7">VIO_1V8</text>
<text x="251" y="66.4">7</text>
<text x="251" y="68.2">8</text>
<text x="251" y="70">9</text>
<text x="263.3" y="66.4">11</text>
<text x="190.9" y="73" transform="rotate(-90 190.9 73)">14</text>
<text x="244.3" y="80.3">VIO_1V8</text>
<text x="30.9" y="87.5">DC_5V</text>
<text x="55.8" y="87.5">VIO_1V8</text>
<text x="100.2" y="87.5">VIO_1V8</text>
<text x="125.1" y="87.5">VMMC2</text>
<text x="39.5" y="93.1">2</text>
<text x="39.5" y="94.9">4</text>
<text x="49.9" y="93.1">1</text>
<text x="49.9" y="94.9">3</text>
<text x="108.8" y="94.9">1</text>
<text x="119.3" y="94.9">2</text>
<text x="199.5" y="94.9">1</text>
<text x="209.9" y="94.9">2</text>
<text x="38.6" y="100.2">10</text>
<text x="38.6" y="102">12</text>
<text x="39.5" y="96.6">6</text>
<text x="39.5" y="98.4">8</text>
<text x="49.9" y="96.6">5</text>
<text x="49.9" y="98.4">7</text>
<text x="49.9" y="100.2">9</text>
<text x="49.9" y="102">11</text>
<text x="108.8" y="96.6">3</text>
<text x="108.8" y="98.4">5</text>
<text x="108.8" y="100.2">7</text>
<text x="108.8" y="102">9</text>
<text x="119.3" y="96.6">4</text>
<text x="119.3" y="98.4">6</text>
<text x="119.3" y="100.2">8</text>
<text x="119.3" y="102">10</text>
<text x="199.5" y="96.6">3</text>
<text x="199.5" y="98.4">5</text>
<text x="199.5" y="100.2">7</text>
<text x="199.5" y="102">9</text>
<text x="209.9" y="96.6">4</text>
<text x="209.9" y="98.4">6</text>
<text x="209.9" y="100.2">8</text>
<text x="209.9" y="102">10</text>
<text x="38.6" y="103.8">14</text>
<text x="38.6" y="105.5">16</text>
<text x="38.6" y="107.3">18</text>
<text x="49.9" y="103.8">13</text>
<text x="49.9" y="105.5">15</text>
<text x="49.9" y="107.3">17</text>
<text x="107.9" y="103.8">11</text>
<text x="107.9" y="105.5">13</text>
<text x="107.9" y="107.3">15</text>
<text x="119.3" y="103.8">12</text>
<text x="119.3" y="105.5">14</text>
<text x="119.3" y="107.3">16</text>
<text x="198.6" y="103.8">11</text>
<text x="198.6" y="105.5">13</text>
<text x="198.6" y="107.3">15</text>
<text x="209.9" y="103.8">12</text>
<text x="209.9" y="105.5">14</text>
<text x="209.9" y="107.3">16</text>
<text x="38.6" y="109.1">20</text>
<text x="38.6" y="110.9">22</text>
<text x="38.6" y="112.6">24</text>
<text x="49.9" y="109.1">19</text>
<text x="49.9" y="110.9">21</text>
<text x="49.9" y="112.6">23</text>
<text x="107.9" y="109.1">17</text>
<text x="107.9" y="110.9">19</text>
<text x="119.3" y="109.1">18</text>
<text x="119.3" y="110.9">20</text>
<text x="198.6" y="109.1">17</text>
<text x="198.6" y="110.9">19</text>
<text x="198.6" y="112.6">21</text>
<text x="209.9" y="109.1">18</text>
<text x="209.9" y="110.9">20</text>
<text x="209.9" y="112.6">22</text>
<text x="38.6" y="114.4">26</text>
<text x="38.6" y="116.2">28</text>
<text x="49.9" y="114.4">25</text>
<text x="49.9" y="116.2">27</text>
<text x="198.6" y="114.4">23</text>
<text x="198.6" y="116.2">25</text>
<text x="198.6" y="118">27</text>
<text x="198.6" y="119.8">29</text>
<text x="209.9" y="114.4">24</text>
<text x="209.9" y="116.2">26</text>
<text x="209.9" y="118">28</text>
<text x="209.9" y="119.8">30</text>
<text x="256.7" y="114.8">DC_5V</text>
<text x="256.7" y="118.4">HUB_3V3</text>
<text x="198.6" y="121.5">31</text>
<text x="198.6" y="123.3">33</text>
<text x="209.9" y="121.5">32</text>
<text x="209.9" y="123.3">34</text>
<text x="105.2" y="151.8">1</text>
<text x="105.2" y="153.5">3</text>
<text x="115.7" y="151.8">2</text>
<text x="115.7" y="153.5">4</text>
</g>
<g font-size="1.6" fill="#000080">
<text x="30.6" y="35.7" transform="rotate(-90 30.6 35.7)">R75</text>
<text x="34.2" y="35.7" transform="rotate(-90 34.2 35.7)">R76</text>
<text x="37.7" y="35.7" transform="rotate(-90 37.7 35.7)">R77</text>
<text x="41.3" y="35.7" transform="rotate(-90 41.3 35.7)">R72</text>
<text x="44.8" y="35.7" transform="rotate(-90 44.8 35.7)">R73</text>
<text x="48.4" y="33.9" transform="rotate(-90 48.4 33.9)">R74</text>
<text x="50.5" y="35.9">10uF,CER,0805,6.3V</text>
<text x="54" y="32.3">C144</text>
<text x="64.7" y="32.3">C145</text>
<text x="68.2" y="34.1">0.1uF,10V</text>
<text x="93.1" y="30.6">R135</text>
<text x="105.6" y="30.6">10K</text>
<text x="180.3" y="34.1">U9</text>
<text x="203.4" y="30.6">C143</text>
<text x="203.4" y="32.3">0.1uF,10V</text>
<text x="166" y="39.5">C148</text>
<text x="30.6" y="44.4" transform="rotate(-90 30.6 44.4)">10K</text>
<text x="34.2" y="44.4" transform="rotate(-90 34.2 44.4)">10K</text>
<text x="37.7" y="44.4" transform="rotate(-90 37.7 44.4)">10K</text>
<text x="41.3" y="44.4" transform="rotate(-90 41.3 44.4)">10K</text>
<text x="44.8" y="44.4" transform="rotate(-90 44.8 44.4)">10K</text>
<text x="48.4" y="44.4" transform="rotate(-90 48.4 44.4)">10K</text>
<text x="148.3" y="46.6">C146</text>
<text x="153.6" y="46.6">0.1uF,10V</text>
<text x="164.3" y="43">0.1uF,10V232_C1- 4</text>
<text x="230" y="43">C149</text>
<text x="230" y="44.8">0.1uF,10V</text>
<text x="61.1" y="48.3">P7</text>
<text x="103.8" y="48.3">C147</text>
<text x="110.9" y="48.3">0.1uF,10V</text>
<text x="148.3" y="51.9">U10</text>
<text x="164.3" y="48.3">C150</text>
<text x="164.3" y="51.9">0.1uF,10V232_C2- 6</text>
<text x="217.6" y="48.3">C151</text>
<text x="217.6" y="50.1">0.1uF,10V</text>
<text x="221.1" y="53.7">R78</text>
<text x="230" y="53.7">0</text>
<text x="254.4" y="53">P8</text>
<text x="221.1" y="59">R82</text>
<text x="221.1" y="57.2">R80</text>
<text x="221.1" y="55.5">R79</text>
<text x="230" y="57.2">0,DNI</text>
<text x="230" y="55.5">0,DNI</text>
<text x="230" y="59">0</text>
<text x="116.2" y="60.8">R81</text>
<text x="125.1" y="60.8">10K</text>
<text x="141.1" y="62.6">TXS0102DCU</text>
<text x="61.1" y="66.1">SCHA2B0300</text>
<text x="174.9" y="71.5">SN65C3221EPW</text>
<text x="247.8" y="73.2">DSUB_FEMALE_SHORT</text>
<text x="233.3" y="82.8" transform="rotate(-90 233.3 82.8)">R160</text>
<text x="238.6" y="82.8" transform="rotate(-90 238.6 82.8)">R155</text>
<text x="247.8" y="85.7">R124</text>
<text x="247.8" y="87.5">10K</text>
<text x="41.6" y="91">P9</text>
<text x="115.2" y="91">P17</text>
<text x="205.1" y="91">P10</text>
<text x="233.3" y="96.5" transform="rotate(-90 233.3 96.5)">4.7K,DNI</text>
<text x="238.6" y="96.5" transform="rotate(-90 238.6 96.5)">4.7K,DNI</text>
<text x="231.8" y="103.5">R83</text>
<text x="242.5" y="103.5">0,0603</text>
<text x="108.6" y="115.9">HDR 10X2_1.27mm</text>
<text x="238.9" y="114.1">R154</text>
<text x="238.9" y="117.7">R151</text>
<text x="247.8" y="114.1">DNI,0</text>
<text x="247.8" y="117.7">0</text>
<text x="41.6" y="123">EXP_HDR_28</text>
<text x="194.5" y="128.4">F618-MG -D051-XX-CF358</text>
<text x="111.6" y="147.9">P18</text>
<text x="101.5" y="162.1">HDR 2X2_1.27mm</text>
</g>
<g font-size="1.6" fill="#004080">
<text x="181.1" y="38.7">C1+</text>
<text x="191.7" y="40.6" transform="rotate(-90 191.7 40.6)">VCC</text>
<text x="200.9" y="38.7">V-</text>
<text x="181.1" y="44.1">C1-</text>
<text x="181.1" y="47.6">C2+</text>
<text x="200.5" y="44.1">V+</text>
<text x="62" y="51.2">DAT2</text>
<text x="62" y="53">CD/DAT3</text>
<text x="76.2" y="51.2">GND</text>
<text x="77.5" y="53">CD</text>
<text x="181.1" y="53">C2-</text>
<text x="62" y="54.7">CMD</text>
<text x="62" y="56.5">VDD</text>
<text x="62" y="58.3">CLOCK</text>
<text x="75.4" y="54.7">GND3</text>
<text x="75.4" y="56.5">GND4</text>
<text x="75.7" y="58.3">TBD1</text>
<text x="140.3" y="56.5">A1</text>
<text x="140.3" y="54.7">VCCA</text>
<text x="140.3" y="58.3">A2</text>
<text x="146.5" y="54.7">VCCB</text>
<text x="149" y="56.5">B1</text>
<text x="149" y="58.3">B2</text>
<text x="181.1" y="58.3">ROUT</text>
<text x="181.1" y="56.5">DIN</text>
<text x="198" y="56.5">DOUT</text>
<text x="199.7" y="58.3">RIN</text>
<text x="254" y="56.5">1</text>
<text x="254" y="58.3">2</text>
<text x="62" y="60.1">VSS</text>
<text x="62" y="61.8">DAT0</text>
<text x="62" y="63.6">DAT1</text>
<text x="75.7" y="60.1">TBD2</text>
<text x="75.7" y="61.8">TBD3</text>
<text x="140.3" y="60.1">OE</text>
<text x="147.4" y="60.1">GND</text>
<text x="181.1" y="63.6">EN</text>
<text x="196.3" y="63.6">INVALID</text>
<text x="254" y="60.1">3</text>
<text x="254" y="61.8">4</text>
<text x="254" y="63.6">5</text>
<text x="254" y="65.4">6</text>
<text x="257.2" y="60.1">SHL1</text>
<text x="181.1" y="67.2">FORCEON</text>
<text x="191.7" y="69.1" transform="rotate(-90 191.7 69.1)">GND</text>
<text x="193.7" y="67.2">FORCEOFF</text>
<text x="254" y="67.2">7</text>
<text x="254" y="69">8</text>
<text x="254" y="70.7">9</text>
<text x="257.2" y="67.2">SHL2</text>
</g>
<g font-size="1.3">
<text x="32.7" y="5.5">5</text>
<text x="86" y="5.5">4</text>
<text x="139.4" y="5.5">3</text>
<text x="192.7" y="5.5">2</text>
<text x="246" y="5.5">1</text>
<text x="4.7" y="28.2">D</text>
<text x="273.2" y="28.2">D</text>
<text x="4.7" y="70.4">C</text>
<text x="273.2" y="70.4">C</text>
<text x="4.7" y="112.7">B</text>
<text x="273.2" y="112.7">B</text>
<text x="4.7" y="154.9">A</text>
<text x="273.2" y="154.9">A</text>
<text x="32.7" y="176.2">5</text>
<text x="86" y="176.2">4</text>
<text x="139.4" y="176.2">3</text>
<text x="192.7" y="176.2">2</text>
<text x="246" y="176.2">1</text>
</g>
</svg>
